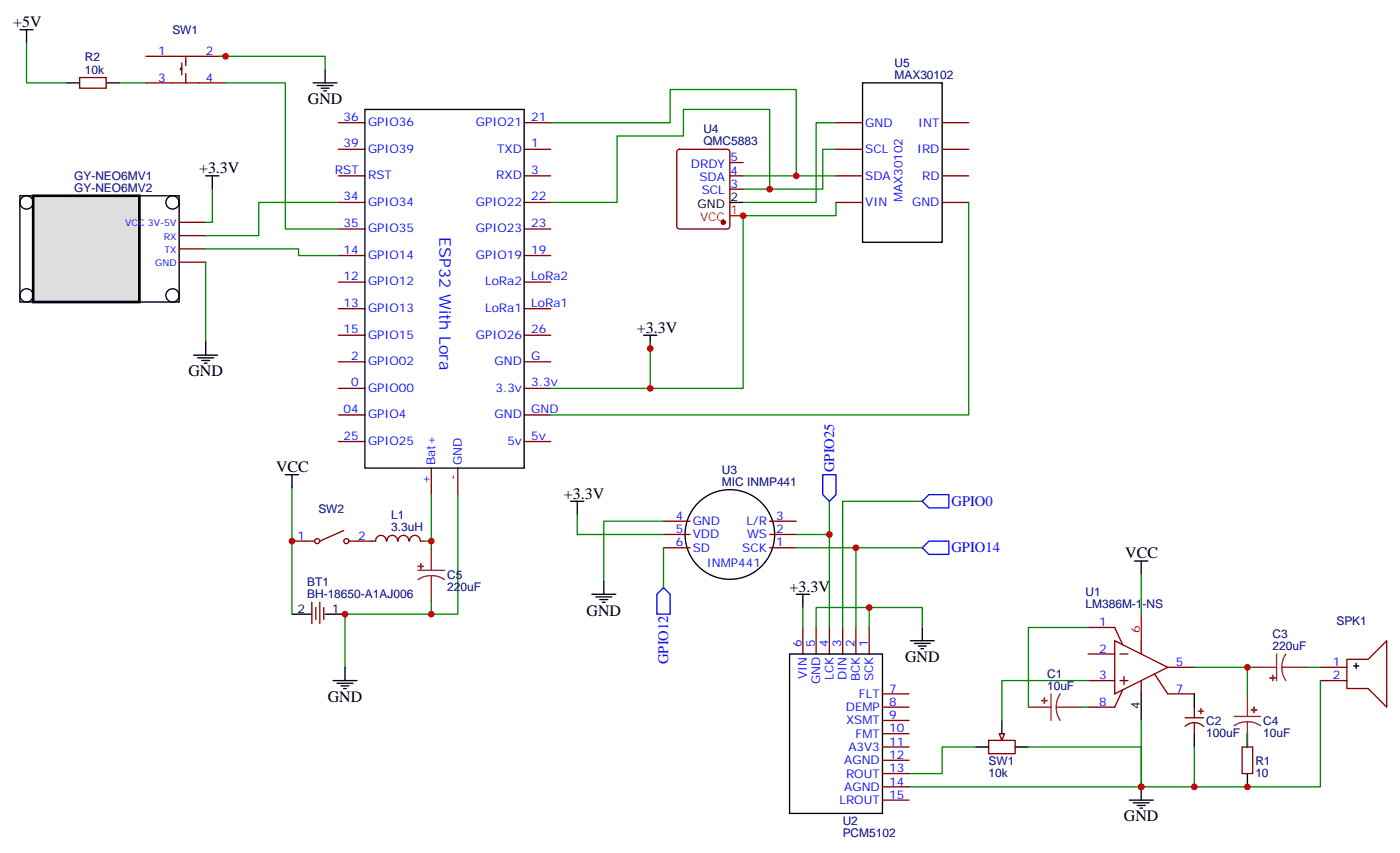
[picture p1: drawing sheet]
<svg xmlns="http://www.w3.org/2000/svg" width="372mm" height="227mm" viewBox="0 0 372 227" stroke-linecap="round" stroke-linejoin="round" font-family="sans-serif">
<path d="M301.6 149h3.6M303.4 149v3.5M303.4 184.3v7M300.2 212.5h6.4M301.3 213.2h4.2M302.3 213.9h2.1M303 214.6h.7M303.4 209v3.5" fill="none" stroke="#000" stroke-width=".35"/>
<path d="M289.3 173.7h7M289.3 166.7h7l2.1 4.5M296.3 170.2l14.1 7-14.1 7.1zM297.7 173.7h2.2M298.8 179.7v2.1M303.4 170.2v3.5M306.9 179l3.5 5.3h7.1M310.4 177.2h7.1M289.3 180.8h7M297.7 180.8h2.2M298.4 183.2l-2.1 4.6h-7M303.4 180.8v3.5" fill="none" stroke="#870000" stroke-width=".35"/>
<path d="M303.4 163.1v7.1" fill="none" stroke="#f00" stroke-width=".35"/>
<path d="M303.4 152.5v10.6" fill="none" stroke="#008700" stroke-width=".35"/>
<path d="M265.6 194.9h1.5l-.8 1.7z" fill="#f0f0f0" stroke="#870000" stroke-width=".35"/>
<g fill="none" stroke="#000" stroke-width=".35">
<path d="M97 29.1h42.3v95.2h-42.3zM229.3 22h21.2v42.3h-21.2zM5.3 52h42.3v28.2h-42.3zM194 53.8h3.6M151.7 133.1h3.5M153.5 133.1v3.6M157.3 157.8h6.4M158.4 158.5h4.2M159.5 159.2h2.1M160.2 159.9h.7M160.5 154.3v3.5M211.7 157.8h3.5"/>
<path d="M213.4 157.8v3.6M209.9 173.7h24.7v42.3h-24.7zM242 170.2h6.4M243.1 170.9h4.2M244.1 171.6h2.1M244.8 172.3h.7M245.2 166.7v3.5M359.8 176.9h1.4M360.5 176.2v1.4M259.3 198.4h3.5M266.3 191.3v3.6M269.9 198.4h3.5"/>
<path d="M317.5 184.3v3.5M317.5 194.9v3.5M331.6 194.9v3.5M331.6 205.5v3.5"/>
<circle cx="194" cy="142" r="11.9"/>
</g>
<g fill="none" stroke="#870000" stroke-width=".35">
<path d="M90 32.6h7M90 39.7h7M139.3 32.6h7.1M139.3 39.7h7.1M180.2 39.9l.4-.2h12.7a.71 .71 0 0 1 .7 .7v20l-.7 .4h-12.7l-.5-.2-.2-.5v-19.7zM222.2 32.6h7.1M222.2 39.7h7.1M250.5 32.6h7M250.5 39.7h7M90 46.7h7M90 53.8h7M139.3 46.7h7.1"/>
<path d="M139.3 53.8h7.1M194 46.7h3.6M194 50.2h3.6M194 43.2h3.6M222.2 46.7h7.1M222.2 53.8h7.1M250.5 46.7h7M250.5 53.8h7M90 60.8h7M90 67.9h7M90 74.9h7M139.3 60.8h7.1"/>
<path d="M139.3 67.9h7.1M139.3 74.9h7.1M90 82h7M90 89h7M90 96.1h7M139.3 82h7.1M139.3 89h7.1M139.3 96.1h7.1M90 103.2h7M90 110.2h7M90 117.3h7M139.3 103.2h7.1"/>
<path d="M139.3 110.2h7.1M139.3 117.3h7.1M114.7 124.3v7.1M121.7 124.3v7.1M176.4 138.4h7M204.6 138.4h7.1M176.4 145.5h7M176.4 142h7M204.6 145.5h7.1M204.6 142h7.1M213.4 166.7v7M217 166.7v7"/>
<path d="M220.5 166.7v7M224 166.7v7M227.5 166.7v7M231.1 166.7v7M351 177.2h7.1M358.1 175.1h5.6l5-4.9v17.6l-5-4.9h-5.6zM234.6 184.3h7.1M234.6 187.8h7.1M234.6 191.3h7.1M234.6 194.9h7.1M234.6 198.4h7.1M262.8 196.6h7.1v3.6h-7.1z"/>
<path d="M315 190.6h5M315.1 192.9a3.5 3.5 0 0 1 4.9 0M317.5 187.8v2.8M317.5 192.1v2.8M318.6 188.9h1.4M319.3 188.2v1.4M330.2 198.4h2.8v7.1h-2.8zM351 180.8h7.1M234.6 201.9h7.1M234.6 205.5h7.1M234.6 212.5h7.1M234.6 209h7.1"/>
</g>
<g fill="#8c2424" stroke="#8c2424" stroke-width=".35">
<path d="M276.9 186.1h1.4z"/>
<path d="M277.6 185.3l.1 1.5z"/>
<path d="M337.6 180l1.4 .1z"/>
<path d="M338.3 179.4v1.4z"/>
<path d="M333.3 187.8l.1 1.4z"/>
<path d="M332.7 188.5l1.4 .1z"/>
</g>
<g fill="none" stroke="#8c2424" stroke-width=".35">
<path d="M333.4 177.2h6M339.4 173.7v7.1M340.8 177.2l.2 1.9 .8 1.7M340.8 177.2h6.7M341.8 173.7l-.8 1.7-.2 1.8M273.4 187.8h6M279.4 184.3v7M280.8 187.8l.2 1.9 .9 1.6M280.8 187.8h6.7M281.9 184.3l-.8 1.7-.3 1.8M328.1 190.3h7M331.6 191.7l1.9 .2 1.6 .9"/>
<path d="M331.6 191.7l-1.8 .2-1.7 .9M331.6 184.3v6M331.6 191.7v6.7"/>
</g>
<g fill="none" stroke="#008700" stroke-width=".35">
<path d="M153.5 136.7v5.3h22.9M176.4 138.4h-15.9v15.9M220.5 133.1v8.9M245.2 133.1h-21.2v33.6M176.4 145.5v10.6M211.7 145.5h15.8v21.2M211.7 142h8.8v24.7M227.5 145.5h17.7M213.4 161.4v5.3M217 166.7v-5.3h14.1v5.3M231.1 161.4h14.1v5.3M289.3 166.7h-15.9v21.1"/>
<path d="M317.5 177.2h15.9M331.6 177.2v7.1M347.5 177.2h3.5M259.3 198.4h-8.8v7.1h-8.8M273.4 198.4h30v10.6h-61.7M287.5 187.8h1.8M289.3 180.8h-23v10.5M303.4 191.3v17.7h14.1v-10.6M331.6 194.9v3.5M351 180.8v28.2h-33.5"/>
</g>
<path d="M218.7 126.1h3.5v5.3l-1.7 1.7-1.8-1.7zM245.2 133.1l1.7-1.7h5.3v3.5h-5.3zM176.4 156.1l1.8 1.7v5.3h-3.6v-5.3zM246.9 143.7h5.3v3.5h-5.3l-1.7-1.7z" fill="none" stroke="#00f" stroke-width=".35"/>
<circle cx="192.3" cy="59.1" r=".53" fill="#870000" stroke="#870000" stroke-width=".35"/>
<path d="M194 57.3h3.6" fill="none" stroke="#f00" stroke-width=".35"/>
<path d="M8.8 52h28.2v28.2h-28.2z" fill="#dedede" stroke="#000" stroke-width=".71"/>
<g fill="none" stroke="#000" stroke-width=".35">
<path d="M5.3 7.9h3.5M7.1 7.9v3.5M86.4 18.5v3.5M17.6 22h3.6M28.2 22h3.5M83.3 22h6.3M84.3 22.7h4.2M85.4 23.4h2.1M86.1 24.1h.7M54.7 46.7h3.5M56.4 46.7v3.5M51.5 94.3h6.4"/>
<path d="M52.6 95h4.2M53.6 95.7h2.1M54.3 96.4h.7M54.7 90.8v3.5M171.1 89h3.5M172.9 89v3.6M75.8 126.1h3.6M77.6 126.1v3.5M77.6 163.1h5.3M86.4 163.1h5.3M91.7 177.2v3.6M88.5 180.8h6.4"/>
<path d="M89.6 181.5h4.2M90.7 182.2h2.1M91.4 182.9h.7"/>
<circle cx="7.1" cy="53.8" r="1.76"/>
<circle cx="45.9" cy="53.8" r="1.76"/>
<circle cx="7.1" cy="78.5" r="1.76"/>
<circle cx="45.9" cy="78.5" r="1.76"/>
</g>
<g fill="none" stroke="#870000" stroke-width=".35">
<path d="M38.8 15h21.2M48.3 18.1h-.3v.4h.3M48.3 16.7v3.2M49.4 15v2.4M49.4 19.5v2.5M21.2 20.6h7v2.8h-7zM38.8 22h21.2M47.6 59.1h7.1M47.6 69.6h7.1M47.6 66.1h7.1M47.6 62.6h7.1M77.6 143.7h6"/>
<path d="M82.9 159.9v5.7M85 159.9v5.7M91.4 140.9l-6.4 2.8M92.8 143.7h7M99.9 143.7a1.41 1.41 0 0 1 1.4-1.5 1.41 1.41 0 0 1 1.4 1.5M102.9 143.7a1.41 1.41 0 0 1 1.4-1.5 1.41 1.41 0 0 1 1.4 1.5M105.9 143.7a1.41 1.41 0 0 1 1.4-1.5 1.41 1.41 0 0 1 1.4 1.5M108.9 143.7a1.41 1.41 0 0 1 1.4-1.5 1.41 1.41 0 0 1 1.4 1.5M111.8 143.7h1.1M84 161.4v3.1M86.1 161.4v3.1"/>
<circle cx="84.3" cy="143.7" r=".66"/>
<circle cx="92.1" cy="143.7" r=".66"/>
</g>
<g fill="none" stroke="#008700" stroke-width=".35">
<path d="M7.1 11.4v10.6h10.5M58.2 15h28.2v3.5M31.7 22h7.1M60 22h15.8v38.8h14.2M146.4 32.6h31.8v-8.8h33.5v22.9h-14.1M222.2 39.7h-3.5v10.5h-14.1M222.2 32.6h-5.2v21.2h-19.4M56.4 50.2v8.9h-1.7M90 53.8h-21.2v8.8h-14.1M197.6 50.2h7v-21.1h-22.9v7h-17.7v17.7h-17.6M211.7 46.7h10.5M222.2 53.8v3.5h-24.6v45.9h-51.2"/>
<path d="M257.5 53.8v56.4h-111.1M54.7 66.1h24.7v1.8h10.6M54.7 69.6v21.2M172.9 90.8v12.4M77.6 129.6v33.5M114.7 131.4v14.1M121.7 131.4v31.7h-30v14.1M112.9 143.7h1.8M114.7 159.6v3.5"/>
</g>
<g fill="#8c2424" stroke="#8c2424" stroke-width=".35">
<path d="M111.8 149.7l.1 1.4z"/>
<path d="M111.1 150.4l1.4 .1z"/>
</g>
<path d="M111.1 151.5h7.1M114.7 152.9l-1.9 .2-1.7 .9M114.7 152.9l1.8 .2 1.7 .9M114.7 145.5v6M114.7 152.9v6.7" fill="none" stroke="#8c2424" stroke-width=".35"/>
<g fill="#c00">
<circle cx="331.6" cy="177.2" r=".88"/>
<circle cx="303.4" cy="209" r=".88"/>
<circle cx="317.5" cy="209" r=".88"/>
<circle cx="331.6" cy="209" r=".88"/>
<circle cx="231.1" cy="161.4" r=".88"/>
<circle cx="227.5" cy="145.5" r=".88"/>
<circle cx="220.5" cy="142" r=".88"/>
<circle cx="211.7" cy="46.7" r=".88"/>
<circle cx="204.6" cy="50.2" r=".88"/>
<circle cx="197.6" cy="57.3" r=".88"/>
<circle cx="60" cy="15" r=".88"/>
<circle cx="172.9" cy="103.2" r=".88"/>
<circle cx="172.9" cy="92.6" r=".88"/>
<circle cx="91.7" cy="163.1" r=".88"/>
<circle cx="114.7" cy="143.7" r=".88"/>
<circle cx="77.6" cy="143.7" r=".88"/>
<circle cx="114.7" cy="163.1" r=".88"/>
</g>
<g font-size="4.2">
<text x="3.5" y="7.2">+5V</text>
<text x="81.8" y="27.7">GND</text>
<text x="52.9" y="46">+3.3V</text>
<text x="169.3" y="88.3">+3.3V</text>
<text x="50.1" y="100">GND</text>
<text x="73.4" y="125.4">VCC</text>
<text x="149.9" y="132.4">+3.3V</text>
<text x="299.2" y="148.3">VCC</text>
<text x="209.9" y="157.1">+3.3V</text>
<text x="155.9" y="163.5">GND</text>
<text x="240.6" y="175.8">GND</text>
<text x="87.1" y="186.4">GND</text>
<text x="298.8" y="218.2">GND</text>
</g>
<text font-size="4.2" fill="#00f" x="116.8" y="63.1" transform="rotate(90 116.8 63.1)">ESP32 With Lora</text>
<g font-size="3.9" fill="#00f">
<text x="221.7" y="125.4" transform="rotate(-90 221.7 125.4)">GPIO25</text>
<text x="252.9" y="134.3">GPIO0</text>
<text x="252.9" y="146.6">GPIO14</text>
<text x="177.6" y="176.4" transform="rotate(-90 177.6 176.4)">GPIO12</text>
</g>
<g font-size="3.2" fill="#000080">
<text x="45.8" y="9">SW1</text>
<text x="22.6" y="16.3">R2</text>
<text x="237.8" y="17.8">U5</text>
<text x="22.6" y="19.5">10k</text>
<text x="237.8" y="21">MAX30102</text>
<text x="187" y="35.4">U4</text>
<text x="187" y="38.6">QMC5883</text>
<text x="19.7" y="47.7">GY-NEO6MV1</text>
<text x="19.7" y="50.9">GY-NEO6MV2</text>
<text x="191.9" y="125.8">U3</text>
<text x="191.9" y="129">MIC INMP441</text>
<text x="84.6" y="136.2">SW2</text>
<text x="104" y="137.9">L1</text>
<text x="104" y="141.1">3.3uH</text>
<text x="81.6" y="155.6">BT1</text>
<text x="118.9" y="153.7">C5</text>
<text x="81.6" y="158.8">BH-18650-A1AJ006</text>
<text x="118.9" y="156.9">220uF</text>
<text x="288.6" y="161.4">LM386M-1-NS</text>
<text x="288.6" y="158.2">U1</text>
<text x="355.3" y="165.9">SPK1</text>
<text x="338.3" y="172.6">220uF</text>
<text x="338.3" y="169.4">C3</text>
<text x="278.4" y="183.2">10uF</text>
<text x="278.4" y="180.1">C1</text>
<text x="320.7" y="195.6">100uF</text>
<text x="320.7" y="192.5">C2</text>
<text x="335.8" y="195.7">10uF</text>
<text x="335.8" y="192.5">C4</text>
<text x="262.8" y="203.1">SW1</text>
<text x="333.7" y="203.1">R1</text>
<text x="262.8" y="206.3">10k</text>
<text x="333.7" y="206.3">10</text>
<text x="224" y="219.1">U2</text>
<text x="224" y="222.3">PCM5102</text>
</g>
<g font-size="3.2" fill="#00f">
<text x="42.1" y="14.6">1</text>
<text x="54.7" y="14.6">2</text>
<text x="42.1" y="21.7">3</text>
<text x="54.7" y="21.7">4</text>
<text x="91.3" y="32.1">36</text>
<text x="97.8" y="33.5">GPIO36</text>
<text x="126.5" y="33.5">GPIO21</text>
<text x="141.2" y="32.1">21</text>
<text x="230" y="33.7">GND</text>
<text x="244.1" y="33.7">INT</text>
<text x="91.3" y="39.1">39</text>
<text x="97.8" y="40.5">GPIO39</text>
<text x="132.2" y="40.5">TXD</text>
<text x="141.2" y="39.1">1</text>
<text x="230" y="40.7">SCL</text>
<text x="243.8" y="40.7">IRD</text>
<text x="89" y="46.2">RST</text>
<text x="97.8" y="47.6">RST</text>
<text x="131.9" y="47.6">RXD</text>
<text x="141.2" y="46.2">3</text>
<text x="183.7" y="44.6">DRDY</text>
<text x="194.2" y="46.4">4</text>
<text x="194.2" y="42.8">5</text>
<text x="230" y="47.8">SDA</text>
<text x="245.1" y="47.8">RD</text>
<text x="91.3" y="53.2">34</text>
<text x="141.2" y="53.2">22</text>
<text x="185.9" y="48.1">SDA</text>
<text x="186.6" y="51.6">SCL</text>
<text x="194.2" y="49.9">3</text>
<text x="239.9" y="53.8" transform="rotate(-90 239.9 53.8)">MAX30102</text>
<text x="97.8" y="54.7">GPIO34</text>
<text x="126.5" y="54.7">GPIO22</text>
<text x="230" y="54.8">VIN</text>
<text x="242.5" y="54.8">GND</text>
<text x="91.3" y="60.3">35</text>
<text x="97.8" y="61.7">GPIO35</text>
<text x="126.5" y="61.7">GPIO23</text>
<text x="141.2" y="60.3">23</text>
<text x="91.3" y="67.4">14</text>
<text x="97.8" y="68.8">GPIO14</text>
<text x="126.5" y="68.8">GPIO19</text>
<text x="141.2" y="67.4">19</text>
<text x="91.3" y="74.4">12</text>
<text x="97.8" y="75.8">GPIO12</text>
<text x="129" y="75.8">LoRa2</text>
<text x="141.2" y="74.4">LoRa2</text>
<text x="91.3" y="81.5">13</text>
<text x="97.8" y="82.9">GPIO13</text>
<text x="129" y="82.9">LoRa1</text>
<text x="141.2" y="81.5">LoRa1</text>
<text x="91.3" y="88.5">15</text>
<text x="97.8" y="89.9">GPIO15</text>
<text x="126.5" y="89.9">GPIO26</text>
<text x="141.2" y="88.5">26</text>
<text x="93.4" y="95.6">2</text>
<text x="141.2" y="95.6">G</text>
<text x="97.8" y="97">GPIO02</text>
<text x="131.5" y="97">GND</text>
<text x="93.4" y="102.6">0</text>
<text x="97.8" y="104">GPIO00</text>
<text x="131.7" y="104">3.3v</text>
<text x="141.2" y="102.6">3.3v</text>
<text x="91.3" y="109.7">04</text>
<text x="97.8" y="111.1">GPIO4</text>
<text x="131.5" y="111.1">GND</text>
<text x="141.2" y="109.7">GND</text>
<text x="91.3" y="116.7">25</text>
<text x="97.8" y="118.2">GPIO25</text>
<text x="134.9" y="118.2">5v</text>
<text x="141.2" y="116.7">5v</text>
<text x="115.7" y="123.6" transform="rotate(-90 115.7 123.6)">Bat+</text>
<text x="122.8" y="123.6" transform="rotate(-90 122.8 123.6)">GND</text>
<text x="114.3" y="128.7" transform="rotate(-90 114.3 128.7)">+</text>
<text x="121.4" y="127.5" transform="rotate(-90 121.4 127.5)">-</text>
<text x="79.1" y="143.4">1</text>
<text x="95.2" y="143.4">2</text>
<text x="179.7" y="138.1">4</text>
<text x="179.7" y="141.6">5</text>
<text x="184.1" y="139.5">GND</text>
<text x="184.1" y="143">VDD</text>
<text x="198.5" y="139.5">L/R</text>
<text x="198.6" y="143">WS</text>
<text x="206.4" y="141.6">2</text>
<text x="206.4" y="138.1">3</text>
<text x="179.7" y="145.1">6</text>
<text x="184.1" y="146.5">SD</text>
<text x="197.3" y="146.5">SCK</text>
<text x="206.4" y="145.1">1</text>
<text x="187.9" y="150.5">INMP441</text>
<text x="292.2" y="166.3">1</text>
<text x="213.1" y="171.9" transform="rotate(-90 213.1 171.9)">6</text>
<text x="216.6" y="171.9" transform="rotate(-90 216.6 171.9)">5</text>
<text x="220.1" y="171.9" transform="rotate(-90 220.1 171.9)">4</text>
<text x="223.7" y="171.9" transform="rotate(-90 223.7 171.9)">3</text>
<text x="227.2" y="171.9" transform="rotate(-90 227.2 171.9)">2</text>
<text x="230.7" y="171.9" transform="rotate(-90 230.7 171.9)">1</text>
<text x="292.2" y="173.4">2</text>
<text x="312.6" y="176.9">5</text>
<text x="354.3" y="176.9">1</text>
<text x="214.5" y="180.3" transform="rotate(-90 214.5 180.3)">VIN</text>
<text x="218" y="181.7" transform="rotate(-90 218 181.7)">GND</text>
<text x="221.5" y="180.6" transform="rotate(-90 221.5 180.6)">LCK</text>
<text x="225.1" y="180.6" transform="rotate(-90 225.1 180.6)">DIN</text>
<text x="228.3" y="185.3">FLT</text>
<text x="228.6" y="181" transform="rotate(-90 228.6 181)">BCK</text>
<text x="232.1" y="181" transform="rotate(-90 232.1 181)">SCK</text>
<text x="236.4" y="183.9">7</text>
<text x="292.2" y="180.4">3</text>
<text x="312.6" y="183.9">7</text>
<text x="354.3" y="180.4">2</text>
<text x="224.9" y="188.9">DEMP</text>
<text x="236.4" y="187.5">8</text>
<text x="236.4" y="191">9</text>
<text x="292.2" y="187.5">8</text>
<text x="224.9" y="192.4">XSMT</text>
<text x="227.4" y="195.9">FMT</text>
<text x="236.4" y="194.5">10</text>
<text x="224.4" y="203">AGND</text>
<text x="225.5" y="199.5">A3V3</text>
<text x="236.4" y="198">11</text>
<text x="236.4" y="201.6">12</text>
<text x="224.9" y="206.5">ROUT</text>
<text x="236.4" y="205.1">13</text>
<text x="236.4" y="208.6">14</text>
<text x="223.1" y="213.6">LROUT</text>
<text x="224.4" y="210">AGND</text>
<text x="236.4" y="212.2">15</text>
</g>
<g font-size="3.2">
<text x="194.2" y="53.4">2</text>
<text x="185.4" y="55.2">GND</text>
<text x="79.1" y="162.8">2</text>
<text x="88.2" y="162.8">1</text>
<text x="303" y="188.4" transform="rotate(-90 303 188.4)">4</text>
</g>
<g font-size="3.2" fill="#f00">
<text x="186.1" y="58.7">VCC</text>
<text x="194.2" y="56.9">1</text>
<text x="303" y="168.1" transform="rotate(-90 303 168.1)">6</text>
</g>
<g font-size="2.5" fill="#00f">
<text x="33.3" y="60.1">VCC 3V-5V</text>
<text x="43.5" y="63.6">RX</text>
<text x="41.3" y="70.7">GND</text>
<text x="43.7" y="67.2">TX</text>
</g>
</svg>
